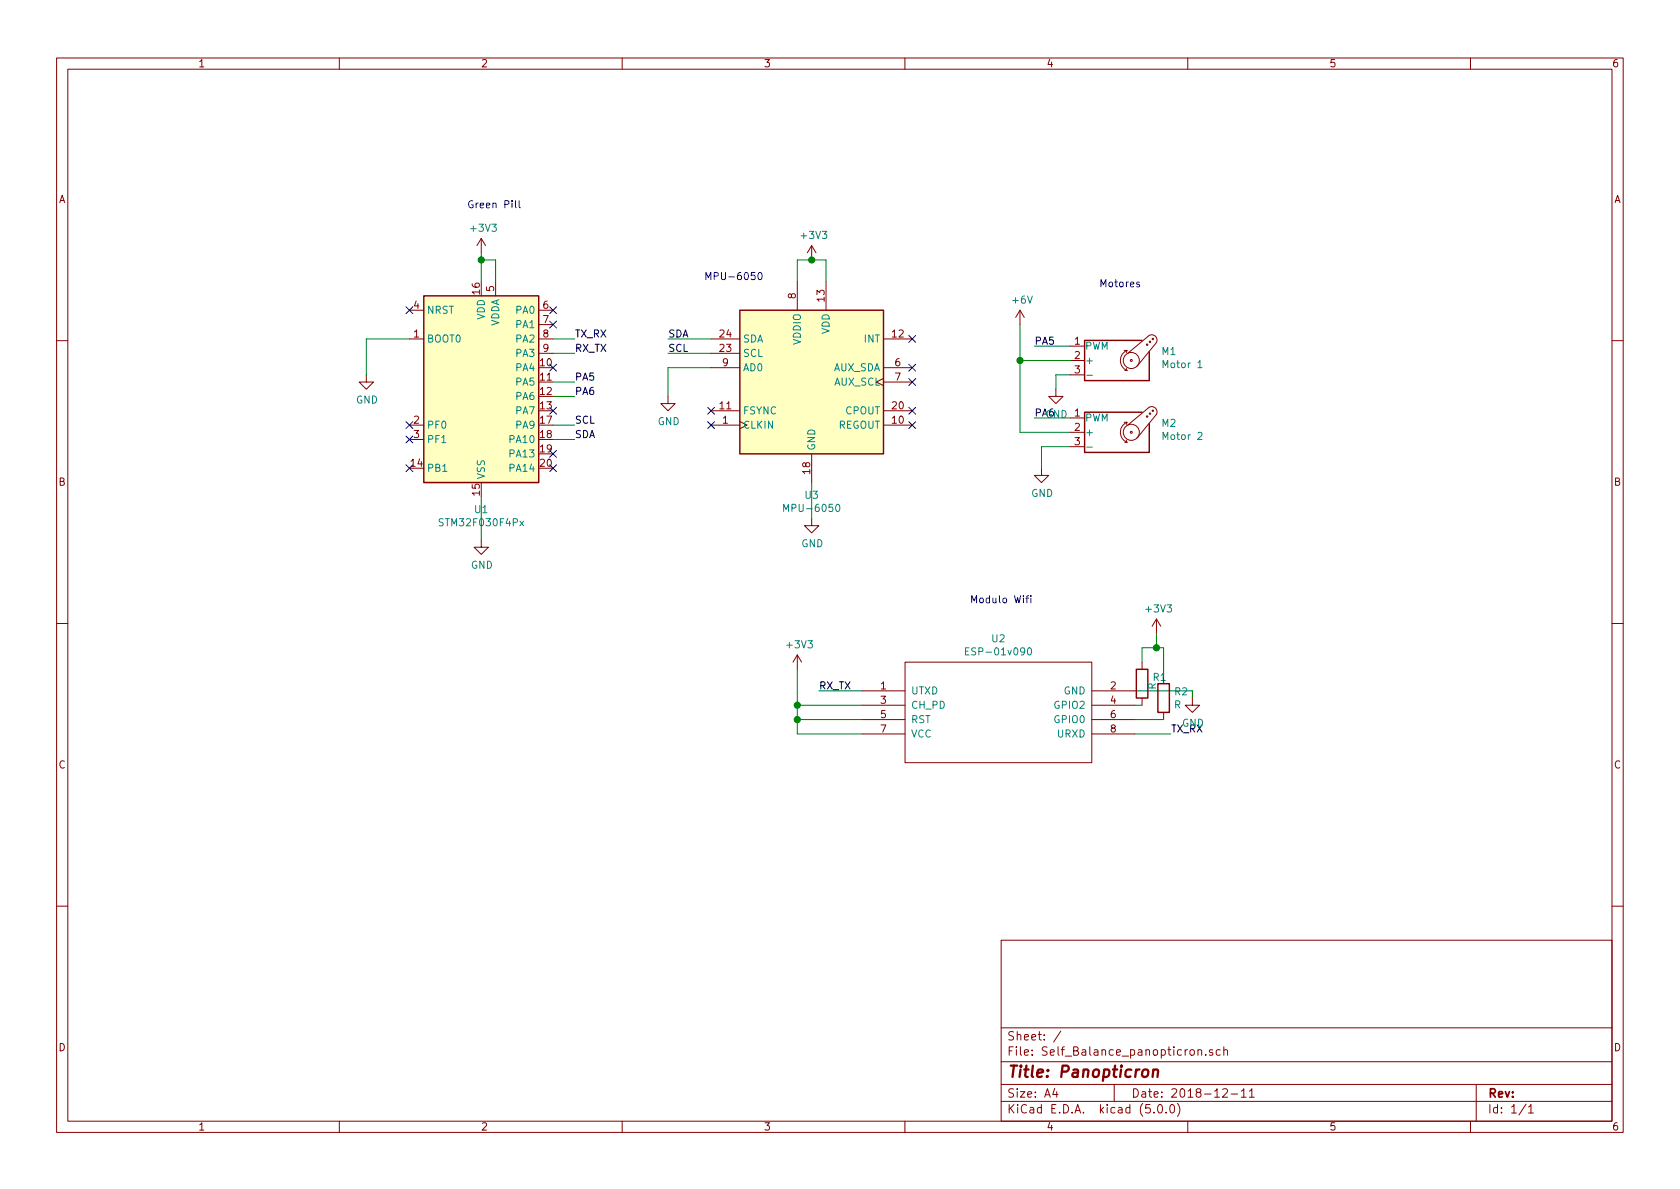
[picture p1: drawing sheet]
<svg xmlns="http://www.w3.org/2000/svg" width="297mm" height="210mm" viewBox="0 0 297 210" stroke-linecap="round" stroke-linejoin="round" font-family="sans-serif">
<g fill="none" stroke="#840000" stroke-width=".18">
<path d="M10 10.3h277v189.9h-277zM12 12.2h273v186.1h-273zM60 10.3v1.9M110 10.3v1.9M160 10.3v1.9M210 10.3v1.9M260 10.3v1.9M72.4 59.9h2.5M72.4 54.9h2.5M85.1 42.2l-.8 1.2M85.1 42.2v2.5M85.1 42.2l.8 1.2"/>
<path d="M87.6 49.8v2.5M95.2 59.9h2.6M95.2 54.9h2.6M95.2 57.4h2.6M125.7 59.9h5.1M141 49.8v5.1M143.5 43.4v2.6M143.5 43.4l-.8 1.3M143.5 43.4l.8 1.3M146 49.8v5.1M156.2 59.9h5.1M180.3 54.9l-.7 1.2"/>
<path d="M180.3 54.9v2.5M180.3 54.9l.8 1.2M10 60.2h2M64.8 66.3v1.3h1.2l-1.2 1.2-1.3-1.2h1.3M72.4 75.2h2.5M72.4 77.7h2.5M95.2 62.5h2.6M118.1 70.1v1.3h1.3l-1.3 1.2-1.3-1.2h1.3M125.7 62.5h5.1M125.7 75.2h5.1M125.7 72.6h5.1M125.7 65h5.1"/>
<path d="M156.2 66.9l-1.3 .7 1.3 .6M156.2 75.2h5.1M156.2 72.6h5.1M156.2 65h5.1M156.2 67.6h5.1M186.7 68.8v1.3h1.3l-1.3 1.3-1.3-1.3h1.3M189.2 61.2h2.6M189.2 63.7h2.6M189.2 66.3h2.6M189.2 73.9h2.6M189.2 76.4h2.6M189.2 79h2.6"/>
<path d="M198.8 62h.5M198.8 74.7h.5M198.9 65.5h.4M198.9 78.2h.4M199.1 65.1l.2 .4M199.1 77.8l.2 .4M199.3 62a1.94 1.94 0 0 0-1.2 1.7 1.94 1.94 0 0 0 1.2 1.8M199.3 74.7a1.94 1.94 0 0 0-1.2 1.7 1.94 1.94 0 0 0 1.2 1.8M199.3 62l-.2 .4M199.3 74.7l-.2 .4M199.4 62.5l3.8-3.2a.95 .95 0 0 1 1.1 .2 .95 .95 0 0 1 .2 1.1l-3.5 4.2M199.4 75.2l3.8-3.2a.95 .95 0 0 1 1.1 .2 .95 .95 0 0 1 .2 1.1l-3.5 4.2"/>
<path d="M285 60.2h2M85.1 95.5v1.3h1.3l-1.3 1.2-1.3-1.2h1.3M143.5 91.7v1.3h1.3l-1.3 1.2-1.3-1.2h1.3M143.5 80.3v5M184.1 82.8v1.3h1.3l-1.3 1.2-1.2-1.2h1.2M10 110.3h2M141 115.8v2.6M141 115.8l-.8 1.3M141 115.8l.7 1.3M160 117.1h33v17.8h-33zM201.9 117.1v1.3M204.5 109.5l-.8 1.2"/>
<path d="M204.5 109.5v2.5M204.5 109.5l.7 1.2M285 110.3h2M152.4 122.2h7.6M152.4 124.7h7.6M152.4 127.2h7.6M152.4 129.8h7.6M193 122.2h7.7M193 124.7h7.7M193 127.2h7.7M193 129.8h7.7M201.9 123.4v1.3"/>
<path d="M205.7 126v1.2M210.8 123.4v1.3h1.3l-1.3 1.3-1.3-1.3h1.3M10 160.2h2M177 166.3h108v32h-108zM285 160.2h2M60 198.3v1.9M110 198.3v1.9M160 198.3v1.9M177 194.8h108M177 191.8h108M177 187.8h108M177 181.8h108"/>
<path d="M186.5 192.5l-.4 1h1M186.8 193v1M187.6 182.3l-1.3 2M197 191.8v3M204 196.7v.1M204.8 195.5l.4-.2a.94 .94 0 0 1 0 1.5 .79 .79 0 0 1-.4-1.3zM206.2 196.7v.1M207 195.4l.3-.1a.94 .94 0 0 1 0 1.5 .82 .82 0 0 1-.3-1.4zM208.2 195.1a1.71 1.71 0 0 1 0 2.3M210 198.3v1.9M211.8 185.7h.1a.37 .37 0 0 1 .6 .1v.8M211.8 185.6v1"/>
<path d="M213.2 186.5v.1M214.4 185.7a.37 .37 0 0 0-.6 .1l.1 .2 .5 .2 .1 .1-.3 .3-.4-.1M215.7 185.7l-.4-.1-.3 .3 .2 .6h.5M216.2 192.7l.2-.2h.4l.2 .5-.9 1h.9M216.4 185.7h.1a.37 .37 0 0 1 .5 .1v.8M216.4 185.1v1.5M217.7 193.5h1.1M219.5 193l.4-.5v1.5M219.5 194h.8M220.9 193l.4-.5v1.5M220.9 194h.9M260 198.3v1.9"/>
<path d="M261 191.8v6.5M269.8 195.2l-1.2 2M270.3 195.8l.4-.5v1.5M270.3 196.8h.8"/>
<circle cx="203.8" cy="59.9" r=".13"/>
<circle cx="200" cy="76.4" r=".18"/>
<circle cx="200" cy="63.7" r=".18"/>
<circle cx="200" cy="76.4" r="1.42"/>
<circle cx="200" cy="63.7" r="1.42"/>
<circle cx="202.8" cy="73.7" r=".13"/>
<circle cx="202.8" cy="61" r=".13"/>
<circle cx="203.3" cy="73.1" r=".13"/>
<circle cx="203.3" cy="60.4" r=".13"/>
<circle cx="203.8" cy="72.6" r=".13"/>
</g>
<path d="M202.1 189.3a.54 .54 0 0 1 .5-.2 .54 .54 0 0 1 .4 .4v.6a.56 .56 0 0 1-.6 .4 .56 .56 0 0 1-.5-.4zM203.9 189.3a.52 .52 0 0 1 .9 .1l-.2 1M203.9 189.1l-.1 1.3" fill="none" stroke="#840000" stroke-width=".41"/>
<path d="M74.9 52.3h20.3v33h-20.3zM130.8 54.9h25.4v25.4h-25.4zM201.9 60.2h-10.1v7.1h11.4v-5.1M201.9 72.9h-10.1v7.1h11.4v-5.1M200.9 118.4h2v5h-2zM204.7 120.9h2.1v5.1h-2.1z" fill="none" stroke="#840000" stroke-width=".25"/>
<path d="M192.2 66.4h.9M192.2 79.1h.9M211.8 64.1l.4-.4v1.3M211.8 76.6l.5-.2 .2 .4v.2l-.8 .7h.8M211.8 65h.7M91.9 92.1l.7 .9M92.6 92.1l-.7 .9M138.6 90.4v-1.2l.4 .9 .4-.9v1.2M147.9 89.3l.2-.1a.67 .67 0 0 1 .4 .6 .67 .67 0 0 1-.4 .6l-.3-.4zM170.7 115.2h.4M171.3 114.5h-.6v1.3h.6M181.8 114.7l.2-.2a.69 .69 0 0 1 .4 .7 .69 .69 0 0 1-.4 .6l-.3-.2v-.3z" fill="none" stroke="#008484" stroke-width=".18"/>
<path d="M91.1 35.5v1.1l.2 .1M91.8 35.5v1.1l.2 .1M133.5 48.2h-.6l-.1 .6 .2-.1h.4l.1 .6-.2 .1-.5-.1M134.2 48.3l.1-.1a.67 .67 0 0 1 .5 .6 .67 .67 0 0 1-.5 .6 .83 .83 0 0 1-.1-1.1zM201.4 49.9h-.3l-.1 .2v.1l.4 .2v.3h-.4M181.4 105.8h.5M181.9 105.3l-.3 .2v1.1M182.3 105.3v.2M182.3 105.8v.8" fill="none" stroke="#0000c2" stroke-width=".18"/>
<g fill="#ffffc2" stroke="#ffffc2" stroke-width=".18">
<path d="M74.9 52.3h20.3v33h-20.3z"/>
<path d="M130.8 54.9h25.4v25.4h-25.4z"/>
</g>
<g fill="none" stroke="#008400" stroke-width=".18">
<path d="M72.4 59.9h-7.6v6.4M85.1 46h2.5v3.8M85.1 44.7v5.1M97.8 59.9h3.8M118.1 59.9h7.6M141 49.8v-3.8h5v3.8M180.3 57.4v19h8.9M97.8 67.6h3.8M97.8 70.1h3.8M97.8 75.2h3.8M97.8 77.7h3.8M97.8 62.5h3.8"/>
<path d="M118.1 62.5h7.6M125.7 65h-7.6v5.1M180.3 63.7h8.9M182.9 61.2h6.3M182.9 73.9h6.3M189.2 66.3h-2.5v2.5M189.2 79h-5.1v3.8M85.1 87.9v7.6M143.5 85.3v6.4M141 118.4v11.4h11.4M201.9 117.1v-2.6h3.8v5.1M204.5 112v2.5"/>
<path d="M141 124.7h11.4M141 127.2h11.4M144.8 122.2h7.6M200.7 122.2h10.1v1.2M200.7 129.8h6.3M200.7 124.7h1.2M200.7 127.2h5"/>
</g>
<g fill="#008400" stroke="#008400" stroke-width=".25">
<circle cx="85.1" cy="46" r=".51"/>
<circle cx="180.3" cy="63.7" r=".51"/>
<circle cx="143.5" cy="46" r=".51"/>
<circle cx="141" cy="124.7" r=".51"/>
<circle cx="141" cy="127.2" r=".51"/>
<circle cx="204.5" cy="114.5" r=".51"/>
</g>
<g fill="none" stroke="#000084" stroke-width=".18">
<path d="M71.8 54.2l1.2 1.3M73 54.2l-1.2 1.3M97.2 54.2l1.2 1.3M97.2 56.8l1.2 1.2M98.4 54.2l-1.2 1.3M98.4 56.8l-1.2 1.2M160.7 59.3l1.2 1.2M161.9 59.3l-1.2 1.2M71.8 74.6l1.2 1.2M71.8 77.1l1.2 1.2M73 74.6l-1.2 1.2M73 77.1l-1.2 1.2"/>
<path d="M97.2 79.6l1.2 1.3M97.2 72l1.2 1.2M97.2 64.4l1.2 1.2M98.4 79.6l-1.2 1.3M98.4 72l-1.2 1.2M98.4 64.4l-1.2 1.2M125.1 72l1.2 1.2M125.1 74.6l1.2 1.2M126.3 72l-1.2 1.2M126.3 74.6l-1.2 1.2M160.7 74.6l1.2 1.2M160.7 72l1.2 1.2"/>
<path d="M160.7 66.9l1.2 1.3M160.7 64.4l1.2 1.2M161.9 74.6l-1.2 1.2M161.9 72l-1.2 1.2M161.9 66.9l-1.2 1.3M161.9 64.4l-1.2 1.2M71.8 82.2l1.2 1.2M73 82.2l-1.2 1.2M97.2 82.2l1.2 1.2M98.4 82.2l-1.2 1.2"/>
</g>
<text font-size="2.8" fill="#840000" x="178" y="190.5">Title: Panopticron</text>
<g font-size="2.1" fill="#840000">
<text x="178" y="184">Sheet: /</text>
<text x="178" y="186.7">File: Self_Balance_panopticron.sch</text>
<text x="178" y="196.9">KiCad E.D.A. kicad (5.0.0)</text>
<text x="178" y="194.1">Size: A4</text>
<text x="200" y="194.1">Date: 2018-12-11</text>
<text x="263" y="194.1">Rev:</text>
<text x="263" y="196.9">Id: 1/1</text>
</g>
<g font-size="1.8" fill="#840000">
<text x="35" y="11.9">1</text>
<text x="85" y="11.9">2</text>
<text x="135" y="11.9">3</text>
<text x="185" y="11.9">4</text>
<text x="235" y="11.9">5</text>
<text x="285" y="11.9">6</text>
<text x="10.4" y="35.9">A</text>
<text x="285.4" y="35.9">A</text>
<text x="84.8" y="52" transform="rotate(-90 84.8 52)">16</text>
<text x="87.4" y="51.5" transform="rotate(-90 87.4 51.5)">5</text>
<text x="140.7" y="52.8" transform="rotate(-90 140.7 52.8)">8</text>
<text x="145.8" y="53.3" transform="rotate(-90 145.8 53.3)">13</text>
<text x="73.2" y="59.7">1</text>
<text x="73.2" y="54.6">4</text>
<text x="96" y="54.6">6</text>
<text x="96" y="57.1">7</text>
<text x="96" y="59.7">8</text>
<text x="127.3" y="59.7">24</text>
<text x="157.8" y="59.7">12</text>
<text x="95.6" y="64.8">10</text>
<text x="96" y="62.2">9</text>
<text x="127.3" y="62.2">23</text>
<text x="127.8" y="64.8">9</text>
<text x="158.3" y="64.8">6</text>
<text x="190" y="61">1</text>
<text x="190" y="63.5">2</text>
<text x="95.6" y="67.3">11</text>
<text x="95.6" y="69.8">12</text>
<text x="158.3" y="67.3">7</text>
<text x="190" y="66">3</text>
<text x="73.2" y="74.9">2</text>
<text x="73.2" y="77.5">3</text>
<text x="95.6" y="77.5">18</text>
<text x="95.6" y="72.4">13</text>
<text x="95.6" y="74.9">17</text>
<text x="127.3" y="72.4">11</text>
<text x="127.8" y="74.9">1</text>
<text x="157.8" y="74.9">10</text>
<text x="157.8" y="72.4">20</text>
<text x="190" y="76.2">2</text>
<text x="72.7" y="82.5">14</text>
<text x="95.6" y="80">19</text>
<text x="95.6" y="82.5">20</text>
<text x="143.3" y="83.8" transform="rotate(-90 143.3 83.8)">18</text>
<text x="190" y="78.7">3</text>
<text x="10.4" y="85.9">B</text>
<text x="84.8" y="87.6" transform="rotate(-90 84.8 87.6)">15</text>
<text x="285.4" y="85.9">B</text>
<text x="155.7" y="121.9">1</text>
<text x="155.7" y="124.5">3</text>
<text x="196.4" y="121.9">2</text>
<text x="196.4" y="124.5">4</text>
<text x="203.9" y="120.4">R1</text>
<text x="155.7" y="127">5</text>
<text x="155.7" y="129.5">7</text>
<text x="196.4" y="127">6</text>
<text x="196.4" y="129.5">8</text>
<text x="10.4" y="135.9">C</text>
<text x="285.4" y="135.9">C</text>
<text x="10.4" y="185.9">D</text>
<text x="285.4" y="185.9">D</text>
<text x="35" y="199.9">1</text>
<text x="85" y="199.9">2</text>
<text x="135" y="199.9">3</text>
<text x="185" y="199.9">4</text>
<text x="235" y="199.9">5</text>
<text x="285" y="199.9">6</text>
</g>
<g font-size="1.8" fill="#0000c2">
<text x="82.5" y="36.8">Green Pill</text>
<text x="124.5" y="49.5">MPU-6050</text>
<text x="194.3" y="50.8">Motores</text>
<text x="171.4" y="106.7">Modulo Wifi</text>
</g>
<g font-size="1.8" fill="#008484">
<text x="83.4" y="41">+3V3</text>
<text x="141.8" y="42.3">+3V3</text>
<text x="179.1" y="53.7">+6V</text>
<text x="75.4" y="55.5">NRST</text>
<text x="85.7" y="56.6" transform="rotate(-90 85.7 56.6)">VDD</text>
<text x="88.3" y="57.8" transform="rotate(-90 88.3 57.8)">VDDA</text>
<text x="91.3" y="55.5">PA0</text>
<text x="91.3" y="58">PA1</text>
<text x="146.7" y="59.1" transform="rotate(-90 146.7 59.1)">VDD</text>
<text x="75.4" y="60.6">BOOT0</text>
<text x="91.3" y="60.6">PA2</text>
<text x="91.3" y="63.1">PA3</text>
<text x="91.3" y="65.7">PA4</text>
<text x="131.3" y="63.1">SCL</text>
<text x="131.3" y="60.6">SDA</text>
<text x="131.3" y="65.7">AD0</text>
<text x="141.6" y="61" transform="rotate(-90 141.6 61)">VDDIO</text>
<text x="147.2" y="65.7">AUX_SDA</text>
<text x="152.9" y="60.6">INT</text>
<text x="191.8" y="61.8">PWM</text>
<text x="191.8" y="64.4">+</text>
<text x="205.5" y="62.8">M1</text>
<text x="205.9" y="65.1">Motor 1</text>
<text x="62.9" y="71.4">GND</text>
<text x="91.3" y="68.2">PA5</text>
<text x="91.3" y="70.7">PA6</text>
<text x="147.4" y="68.2">AUX_SCL</text>
<text x="75.4" y="75.8">PF0</text>
<text x="91.3" y="73.3">PA7</text>
<text x="91.3" y="75.8">PA9</text>
<text x="116.3" y="75.2">GND</text>
<text x="131.3" y="75.8">CLKIN</text>
<text x="131.3" y="73.3">FSYNC</text>
<text x="148.1" y="75.8">REGOUT</text>
<text x="149.5" y="73.3">CPOUT</text>
<text x="182.9" y="73.7">PA6</text>
<text x="184.9" y="73.9">GND 1</text>
<text x="191.8" y="74.5">PWM</text>
<text x="191.8" y="77.1">+</text>
<text x="205.5" y="75.5">M2</text>
<text x="205.9" y="77.8">Motor 2</text>
<text x="75.4" y="83.4">PB1</text>
<text x="75.4" y="78.4">PF1</text>
<text x="90.3" y="78.4">PA10</text>
<text x="90.3" y="80.9">PA13</text>
<text x="90.3" y="83.4">PA14</text>
<text x="144.1" y="79.8" transform="rotate(-90 144.1 79.8)">GND</text>
<text x="85.7" y="84.8" transform="rotate(-90 85.7 84.8)">VSS</text>
<text x="142.4" y="88.2">U3</text>
<text x="182.3" y="87.9">GND</text>
<text x="78.1" y="93.1">STM32F030F4Px</text>
<text x="84" y="90.7">U1</text>
<text x="139.3" y="90.5">MPU-6050</text>
<text x="83.3" y="100.6">GND</text>
<text x="141.7" y="96.8">GND</text>
<text x="175.4" y="113.6">U2</text>
<text x="202.8" y="108.3">+3V3</text>
<text x="139.3" y="114.6">+3V3</text>
<text x="171.5" y="115.9">ESP-01v090</text>
<text x="161" y="122.8">UTXD</text>
<text x="161" y="125.3">CH_PD</text>
<text x="186.6" y="125.3">GPIO2</text>
<text x="188.1" y="122.8">GND</text>
<text x="204.4" y="122" transform="rotate(-90 204.4 122)">R</text>
<text x="207.6" y="125.3">R</text>
<text x="207.7" y="123">R2</text>
<text x="161" y="127.9">RST</text>
<text x="161" y="130.4">VCC</text>
<text x="186.6" y="127.9">GPIO0</text>
<text x="187" y="130.4">URXD</text>
<text x="209" y="128.5">GND</text>
</g>
<g font-size="1.8">
<text x="101.6" y="59.7">TX_RX</text>
<text x="118.1" y="59.7">SDA</text>
<text x="101.6" y="62.2">RX_TX</text>
<text x="118.1" y="62.2">SCL</text>
<text x="182.9" y="61">PA5</text>
<text x="101.6" y="67.3">PA5</text>
<text x="101.6" y="69.8">PA6</text>
<text x="101.6" y="77.5">SDA</text>
<text x="101.6" y="74.9">SCL</text>
<text x="144.8" y="121.9">RX_TX</text>
<text x="207" y="129.5">TX_RX</text>
</g>
</svg>
